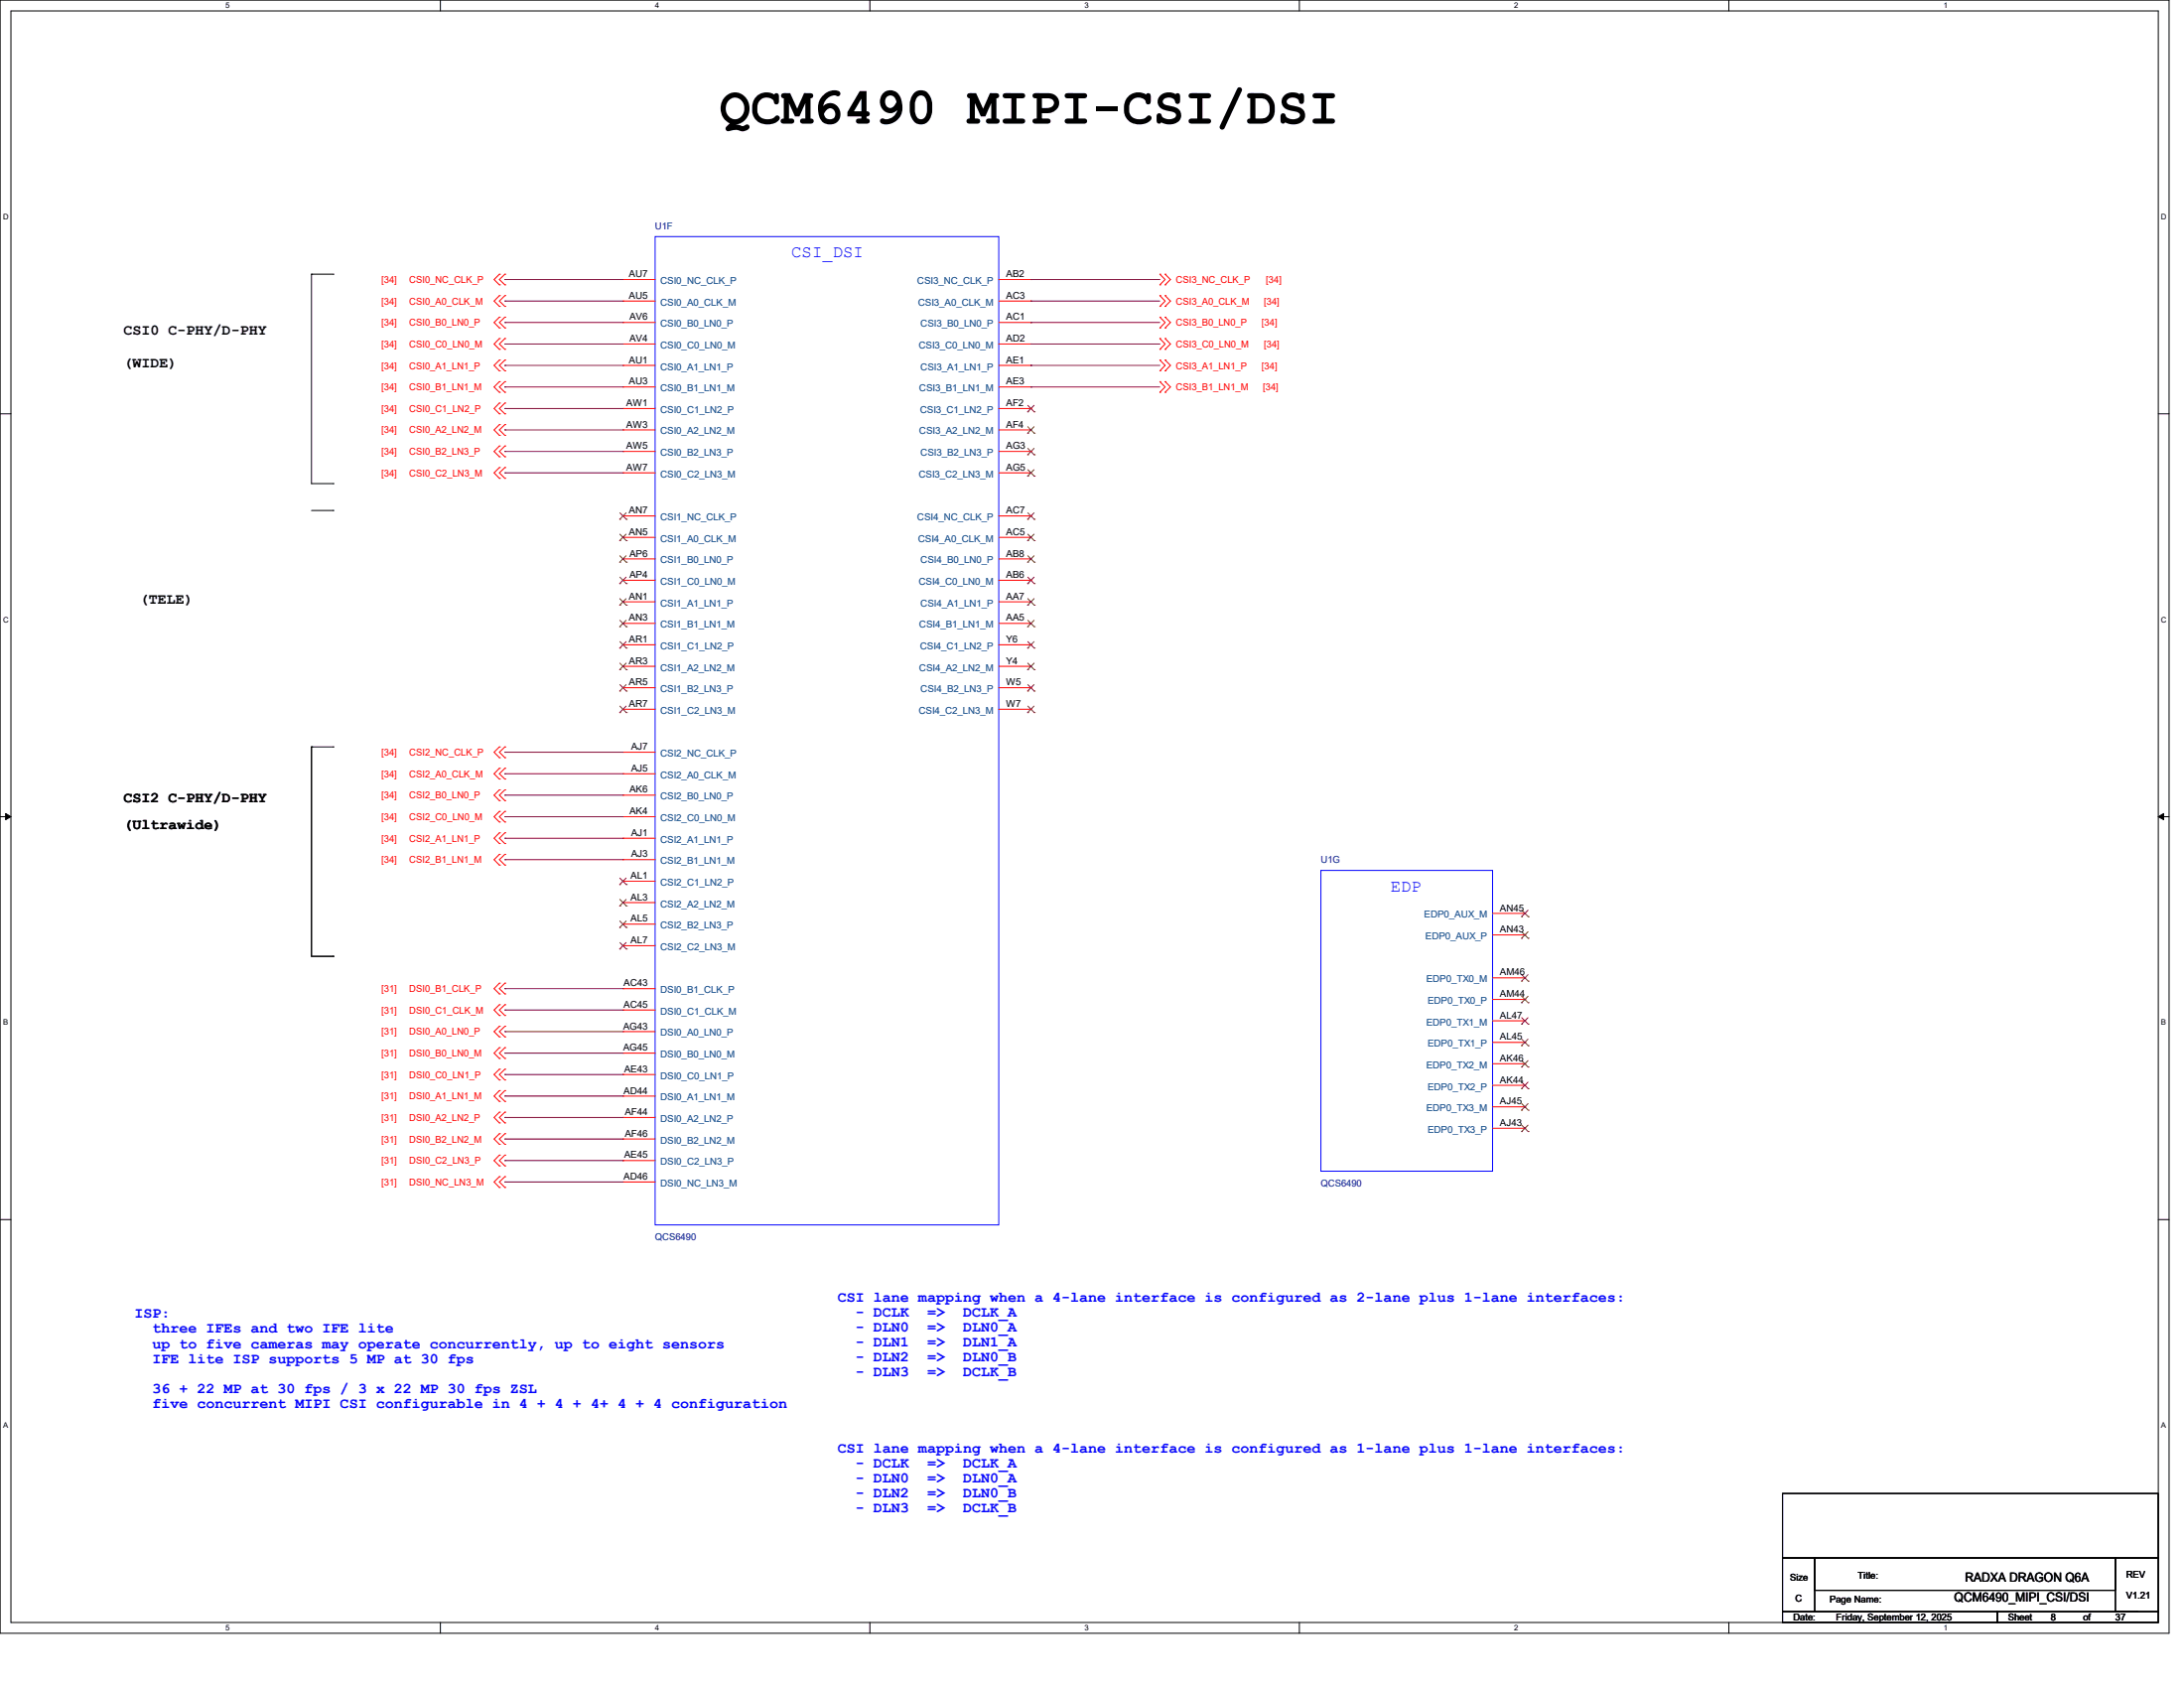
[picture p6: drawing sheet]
<svg xmlns="http://www.w3.org/2000/svg" width="558mm" height="431mm" viewBox="0 0 558 431" stroke-linecap="round" stroke-linejoin="round" font-family="sans-serif">
<g fill="none" stroke="#000" stroke-width=".25">
<path d="M0 0h554.2v417h-554.2zM2.8 2.8h548.6v411.5h-548.6zM112.5 0v2.8M222.2 0v2.8M332 0v2.8M441.7 0v2.8M79.6 70h.1M79.6 70v53.5h5.5M79.6 70h5.5M85.1 70h.1M0 105.7h2.8M551.4 105.7h2.8"/>
<path d="M79.6 130.3h5.5M85.1 123.5h.1M85.1 130.3h.1M79.6 190.7h.1M79.6 190.7v53.5h5.5M79.6 190.7h5.5M85.1 190.7h.1M0 208.5h2.8M1.4 207.7l1.4 .8-1.4 .8zM551.4 208.5l1.4-.8v1.6zM551.4 208.5h2.8M85.1 244.2h.1"/>
<path d="M0 311.4h2.8M551.4 311.4h2.8M455.4 381.3h96v16.5h-96zM455.4 397.8h8.2v13.7h-8.2zM463.6 397.8h76.9v8.3h-76.9zM540.5 397.8h10.9v13.7h-10.9zM112.5 414.3v2.7M222.2 414.3v2.7M332 414.3v2.7M441.7 414.3v2.7M455.4 411.5h54.9v2.8h-54.9zM463.6 411.5h82.3"/>
<path d="M510.3 411.5h41.1v2.8h-41.1zM545.9 411.5h.1"/>
</g>
<path d="M1.4 207.7l1.4 .8-1.4 .8zM551.4 208.5l1.4-.8v1.6z" fill="#000"/>
<g fill="none" stroke="#f00" stroke-width=".25">
<path d="M127.6 70h.1M127.6 72.7h.1M127.6 75.5h.1M127.6 78.2h.1M127.6 70l-1.4 1.4 1.4 1.3M127.6 75.5l-1.4 1.4 1.4 1.3M129 70h.1M129 72.7h.1M129 75.5h.1M129 78.2h.1M129 70l-1.4 1.4 1.4 1.3M129 75.5l-1.4 1.4 1.4 1.3"/>
<path d="M159.2 71.4h.1M159.2 76.9h.1M159.2 71.4h8.2M159.2 76.9h8.2M255.2 71.4h8.2M255.2 76.9h8.2M263.4 71.4h.1M263.4 76.9h.1M296.3 70h.1M296.3 72.7h.1M296.3 75.5h.1M296.3 78.2h.1"/>
<path d="M296.3 70l1.4 1.4-1.4 1.3M296.3 75.5l1.4 1.4-1.4 1.3M297.7 70h.1M297.7 72.7h.1M297.7 75.5h.1M297.7 78.2h.1M297.7 70l1.3 1.4-1.3 1.3M297.7 75.5l1.3 1.4-1.3 1.3M127.6 81h.1M127.6 83.7h.1M127.6 86.4h.1M127.6 89.2h.1"/>
<path d="M127.6 91.9h.1M127.6 94.7h.1M127.6 97.5h.1M127.6 81l-1.4 1.3 1.4 1.4M127.6 86.4l-1.4 1.4 1.4 1.4M127.6 91.9l-1.4 1.4 1.4 1.4M127.6 97.5l-1.4 1.3 1.4 1.4M129 81h.1M129 83.7h.1M129 86.4h.1M129 89.2h.1M129 91.9h.1"/>
<path d="M129 94.7h.1M129 97.5h.1M129 81l-1.4 1.3 1.4 1.4M129 86.4l-1.4 1.4 1.4 1.4M129 91.9l-1.4 1.4 1.4 1.4M129 97.5l-1.4 1.3 1.4 1.4M159.2 93.3h.1M159.2 82.3h.1M159.2 98.8h.1M159.2 87.8h.1M159.2 93.3h8.2M159.2 82.3h8.2"/>
<path d="M159.2 98.8h8.2M159.2 87.8h8.2M255.2 93.3h8.2M255.2 82.3h8.2M255.2 98.8h8.2M255.2 87.8h8.2M263.4 93.3h.1M263.4 82.3h.1M263.4 98.8h.1M263.4 87.8h.1M296.3 81h.1M296.3 83.7h.1"/>
<path d="M296.3 86.4h.1M296.3 89.2h.1M296.3 91.9h.1M296.3 94.7h.1M296.3 97.5h.1M296.3 81l1.4 1.3-1.4 1.4M296.3 86.4l1.4 1.4-1.4 1.4M296.3 91.9l1.4 1.4-1.4 1.4M296.3 97.5l1.4 1.3-1.4 1.4M297.7 81h.1M297.7 83.7h.1M297.7 86.4h.1"/>
<path d="M297.7 89.2h.1M297.7 91.9h.1M297.7 94.7h.1M297.7 97.5h.1M297.7 81l1.3 1.3-1.3 1.4M297.7 86.4l1.3 1.4-1.3 1.4M297.7 91.9l1.3 1.4-1.3 1.4M297.7 97.5l1.3 1.3-1.3 1.4M127.6 100.2h.1M127.6 102.9h.1M127.6 105.7h.1M127.6 108.4h.1"/>
<path d="M127.6 111.2h.1M127.6 113.9h.1M127.6 116.6h.1M127.6 119.4h.1M127.6 102.9l-1.4 1.4 1.4 1.4M127.6 108.4l-1.4 1.4 1.4 1.4M127.6 113.9l-1.4 1.4 1.4 1.3M127.6 119.4l-1.4 1.3 1.4 1.4M129 100.2h.1M129 102.9h.1M129 105.7h.1M129 108.4h.1"/>
<path d="M129 111.2h.1M129 113.9h.1M129 116.6h.1M129 119.4h.1M129 102.9l-1.4 1.4 1.4 1.4M129 108.4l-1.4 1.4 1.4 1.4M129 113.9l-1.4 1.4 1.4 1.3M129 119.4l-1.4 1.3 1.4 1.4M159.2 109.8h.1M159.2 115.3h.1M159.2 104.3h.1M159.2 109.8h8.2"/>
<path d="M159.2 115.3h8.2M159.2 104.3h8.2M255.2 109.8h8.2M255.2 115.3h8.2M255.2 104.3h8.2M263.4 109.8h.1M263.4 115.3h.1M263.4 104.3h.1M296.3 100.2h.1M297.7 100.2h.1M127.6 122.1h.1M129 122.1h.1"/>
<path d="M159.2 120.7h.1M159.2 137.2h.1M159.2 131.7h.1M159.2 120.7h8.2M159.2 137.2h8.2M159.2 131.7h8.2M255.2 120.7h8.2M255.2 137.2h8.2M255.2 131.7h8.2M263.4 120.7h.1M263.4 137.2h.1M263.4 131.7h.1"/>
<path d="M159.2 153.7h.1M159.2 142.7h.1M159.2 159.2h.1M159.2 148.2h.1M159.2 153.7h8.2M159.2 142.7h8.2M159.2 159.2h8.2M159.2 148.2h8.2M255.2 153.7h8.2M255.2 142.7h8.2M255.2 159.2h8.2M255.2 148.2h8.2"/>
<path d="M263.4 153.7h.1M263.4 142.7h.1M263.4 159.2h.1M263.4 148.2h.1M159.2 170.1h.1M159.2 175.6h.1M159.2 164.6h.1M159.2 170.1h8.2M159.2 175.6h8.2M159.2 164.6h8.2M255.2 170.1h8.2M255.2 175.6h8.2"/>
<path d="M255.2 164.6h8.2M263.4 170.1h.1M263.4 175.6h.1M263.4 164.6h.1M127.6 190.7h.1M127.6 193.5h.1M127.6 196.2h.1M127.6 198.9h.1M127.6 190.7l-1.4 1.4 1.4 1.4M127.6 196.2l-1.4 1.4 1.4 1.3M129 190.7h.1M129 193.5h.1"/>
<path d="M129 196.2h.1M129 198.9h.1M129 190.7l-1.4 1.4 1.4 1.4M129 196.2l-1.4 1.4 1.4 1.3M159.2 181.1h.1M159.2 197.6h.1M159.2 192.1h.1M159.2 181.1h8.2M159.2 197.6h8.2M159.2 192.1h8.2M255.2 181.1h8.2M263.4 181.1h.1"/>
<path d="M127.6 201.7h.1M127.6 204.4h.1M127.6 207.2h.1M127.6 209.9h.1M127.6 212.6h.1M127.6 215.4h.1M127.6 218.1h.1M127.6 201.7l-1.4 1.3 1.4 1.4M127.6 207.2l-1.4 1.3 1.4 1.4M127.6 212.6l-1.4 1.4 1.4 1.4M127.6 218.1l-1.4 1.4 1.4 1.4M129 201.7h.1"/>
<path d="M129 204.4h.1M129 207.2h.1M129 209.9h.1M129 212.6h.1M129 215.4h.1M129 218.1h.1M129 201.7l-1.4 1.3 1.4 1.4M129 207.2l-1.4 1.3 1.4 1.4M129 212.6l-1.4 1.4 1.4 1.4M129 218.1l-1.4 1.4 1.4 1.4M159.2 214h.1M159.2 203h.1"/>
<path d="M159.2 219.5h.1M159.2 208.5h.1M159.2 214h8.2M159.2 203h8.2M159.2 219.5h8.2M159.2 208.5h8.2M127.6 220.9h.1M129 220.9h.1M159.2 230.5h.1M159.2 236h.1M159.2 225h.1M159.2 230.5h8.2"/>
<path d="M159.2 236h8.2M159.2 225h8.2M381.3 233.2h8.3M381.3 238.7h8.3M389.6 233.2h.1M389.6 238.7h.1M127.6 251h.1M127.6 253.8h.1M127.6 256.5h.1M127.6 259.3h.1M127.6 251l-1.4 1.4 1.4 1.4M127.6 256.5l-1.4 1.4 1.4 1.4"/>
<path d="M129 251h.1M129 253.8h.1M129 256.5h.1M129 259.3h.1M129 251l-1.4 1.4 1.4 1.4M129 256.5l-1.4 1.4 1.4 1.4M159.2 241.5h.1M159.2 257.9h.1M159.2 252.4h.1M159.2 241.5h8.2M159.2 257.9h8.2M159.2 252.4h8.2"/>
<path d="M381.3 249.7h8.3M381.3 255.2h8.3M389.6 249.7h.1M389.6 255.2h.1M127.6 262h.1M127.6 264.8h.1M127.6 267.5h.1M127.6 270.3h.1M127.6 273h.1M127.6 275.8h.1M127.6 278.5h.1M127.6 262l-1.4 1.4 1.4 1.4"/>
<path d="M127.6 267.5l-1.4 1.4 1.4 1.4M127.6 273l-1.4 1.4 1.4 1.4M127.6 278.5l-1.4 1.4 1.4 1.3M129 262h.1M129 264.8h.1M129 267.5h.1M129 270.3h.1M129 273h.1M129 275.8h.1M129 278.5h.1M129 262l-1.4 1.4 1.4 1.4M129 267.5l-1.4 1.4 1.4 1.4"/>
<path d="M129 273l-1.4 1.4 1.4 1.4M129 278.5l-1.4 1.4 1.4 1.3M159.2 268.9h.1M159.2 263.4h.1M159.2 279.9h.1M159.2 274.4h.1M159.2 268.9h8.2M159.2 263.4h8.2M159.2 279.9h8.2M159.2 274.4h8.2M381.3 260.6h8.3M381.3 277.1h8.3"/>
<path d="M381.3 266.1h8.3M381.3 271.6h8.3M389.6 260.6h.1M389.6 277.1h.1M389.6 266.1h.1M389.6 271.6h.1M127.6 281.2h.1M127.6 284h.1M127.6 286.7h.1M127.6 289.5h.1M127.6 292.2h.1M127.6 294.9h.1"/>
<path d="M127.6 297.7h.1M127.6 284l-1.4 1.3 1.4 1.4M127.6 289.5l-1.4 1.3 1.4 1.4M127.6 294.9l-1.4 1.4 1.4 1.4M129 281.2h.1M129 284h.1M129 286.7h.1M129 289.5h.1M129 292.2h.1M129 294.9h.1M129 297.7h.1M129 284l-1.4 1.3 1.4 1.4"/>
<path d="M129 289.5l-1.4 1.3 1.4 1.4M129 294.9l-1.4 1.4 1.4 1.4M159.2 290.8h.1M159.2 285.3h.1M159.2 296.3h.1M159.2 290.8h8.2M159.2 285.3h8.2M159.2 296.3h8.2M381.3 282.6h8.3M381.3 288.1h8.3M389.6 282.6h.1M389.6 288.1h.1"/>
<path d="M127.6 300.4h.1M127.6 303.2h.1M127.6 300.4l-1.4 1.4 1.4 1.4M129 300.4h.1M129 303.2h.1M129 300.4l-1.4 1.4 1.4 1.4M159.2 301.8h.1M159.2 301.8h8.2"/>
</g>
<path d="M167.4 60.4h87.8v252.4h-87.8zM337.5 222.2h43.8v76.8h-43.8z" fill="none" stroke="#00f" stroke-width=".25"/>
<g fill="none" stroke="#804000" stroke-width=".25">
<path d="M262.6 110.6h.1M262.6 116.1h.1M262.6 105.2h.1M262.6 109l1.6 1.6M262.6 114.5l1.6 1.6M262.6 103.5l1.6 1.7M262.6 119.9l1.6 1.7M264.2 119.9l-1.6 1.7M264.2 109l-1.6 1.6M264.2 114.5l-1.6 1.6M264.2 103.5l-1.6 1.7M264.2 110.6h.1"/>
<path d="M264.2 116.1h.1M264.2 105.2h.1M158.3 138h.1M158.3 132.6h.1M158.4 136.4l1.6 1.6M158.4 130.9l1.6 1.7M160 136.4l-1.7 1.6M160 130.9l-1.7 1.7M160 138h.1M160 132.6h.1M262.6 121.6h.1M262.6 138h.1"/>
<path d="M262.6 132.6h.1M262.6 136.4l1.6 1.6M262.6 130.9l1.6 1.7M264.2 136.4l-1.6 1.6M264.2 130.9l-1.6 1.7M264.2 121.6h.1M264.2 138h.1M264.2 132.6h.1M158.3 154.5h.1M158.3 143.6h.1M158.3 149h.1M158.4 152.9l1.6 1.6"/>
<path d="M158.4 141.9l1.6 1.7M158.4 158.4l1.6 1.6M158.4 147.4l1.6 1.6M160 152.9l-1.7 1.6M160 141.9l-1.7 1.7M160 158.4l-1.7 1.6M160 147.4l-1.7 1.6M160 154.5h.1M160 143.6h.1M160 149h.1M262.6 154.5h.1M262.6 143.6h.1"/>
<path d="M262.6 149h.1M262.6 152.9l1.6 1.6M262.6 141.9l1.6 1.7M262.6 158.4l1.6 1.6M262.6 147.4l1.6 1.6M264.2 152.9l-1.6 1.6M264.2 141.9l-1.6 1.7M264.2 158.4l-1.6 1.6M264.2 147.4l-1.6 1.6M264.2 154.5h.1M264.2 143.6h.1M264.2 149h.1"/>
<path d="M158.3 171h.1M158.3 160h.1M158.3 176.4h.1M158.3 165.5h.1M158.4 169.3l1.6 1.7M158.4 174.8l1.6 1.6M158.4 163.8l1.6 1.7M160 169.3l-1.7 1.7M160 174.8l-1.7 1.6M160 163.8l-1.7 1.7M160 171h.1M160 160h.1"/>
<path d="M160 176.4h.1M160 165.5h.1M262.6 171h.1M262.6 160h.1M262.6 176.4h.1M262.6 165.5h.1M262.6 169.3l1.6 1.7M262.6 174.8l1.6 1.6M262.6 163.8l1.6 1.7M264.2 169.3l-1.6 1.7M264.2 174.8l-1.6 1.6M264.2 163.8l-1.6 1.7"/>
<path d="M264.2 171h.1M264.2 160h.1M264.2 176.4h.1M264.2 165.5h.1M158.3 181.9h.1M158.4 180.3l1.6 1.6M160 180.3l-1.7 1.6M160 181.9h.1M262.6 181.9h.1M262.6 180.3l1.6 1.6M264.2 180.3l-1.6 1.6M264.2 181.9h.1"/>
<path d="M158.3 231.3h.1M158.3 236.8h.1M158.3 225.8h.1M158.4 229.7l1.6 1.6M158.4 235.2l1.6 1.6M158.4 224.2l1.6 1.6M160 229.7l-1.7 1.6M160 235.2l-1.7 1.6M160 224.2l-1.7 1.6M160 231.3h.1M160 236.8h.1M160 225.8h.1"/>
<path d="M388.7 234.1h.1M388.7 239.6h.1M388.8 232.4l1.6 1.7M388.8 237.9l1.6 1.7M390.4 232.4l-1.7 1.7M390.4 237.9l-1.7 1.7M390.4 234.1h.1M390.4 239.6h.1M158.3 242.3h.1M158.4 240.7l1.6 1.6M160 240.7l-1.7 1.6M160 242.3h.1"/>
<path d="M388.7 250.5h.1M388.7 256h.1M388.8 259.8l1.6 1.7M388.8 248.9l1.6 1.6M388.8 254.4l1.6 1.6M390.4 259.8l-1.7 1.7M390.4 248.9l-1.7 1.6M390.4 254.4l-1.7 1.6M390.4 250.5h.1M390.4 256h.1M388.7 261.5h.1M388.7 278h.1"/>
<path d="M388.7 267h.1M388.7 272.5h.1M388.8 276.3l1.6 1.7M388.8 265.3l1.6 1.7M388.8 270.8l1.6 1.7M390.4 276.3l-1.7 1.7M390.4 265.3l-1.7 1.7M390.4 270.8l-1.7 1.7M390.4 261.5h.1M390.4 278h.1M390.4 267h.1M390.4 272.5h.1"/>
<path d="M388.7 283.5h.1M388.7 288.9h.1M388.8 281.8l1.6 1.7M388.8 287.3l1.6 1.6M390.4 281.8l-1.7 1.7M390.4 287.3l-1.7 1.6M390.4 283.5h.1M390.4 288.9h.1"/>
</g>
<g fill="none" stroke="#800040" stroke-width=".25">
<path d="M129 71.4h.1M129 76.9h.1M129 71.4h30.2M129 76.9h30.2M263.4 71.4h.1M263.4 76.9h.1M263.4 71.4h32.9M263.4 76.9h32.9M129 82.3h.1M129 87.8h.1M129 93.3h.1M129 98.8h.1"/>
<path d="M129 82.3h30.2M129 87.8h30.2M129 93.3h30.2M129 98.8h30.2M263.4 82.3h.1M263.4 87.8h.1M263.4 93.3h.1M263.4 98.8h.1M263.4 82.3h32.9M263.4 87.8h32.9M263.4 93.3h32.9M263.4 98.8h32.9"/>
<path d="M129 104.3h.1M129 109.8h.1M129 115.3h.1M129 104.3h30.2M129 109.8h30.2M129 115.3h30.2M129 120.7h.1M129 120.7h30.2M129 192.1h.1M129 197.6h.1M129 192.1h30.2M129 197.6h30.2"/>
<path d="M129 203h.1M129 208.5h.1M129 214h.1M129 219.5h.1M129 203h30.2M129 208.5h30.2M129 214h30.2M129 219.5h30.2M129 252.4h.1M129 257.9h.1M129 252.4h30.2M129 257.9h30.2"/>
<path d="M129 263.4h.1M129 268.9h.1M129 274.4h.1M129 279.9h.1M129 263.4h30.2M129 268.9h30.2M129 274.4h30.2M129 279.9h30.2M129 285.3h.1M129 290.8h.1M129 296.3h.1M129 285.3h30.2"/>
<path d="M129 290.8h30.2M129 296.3h30.2M129 301.8h.1M129 301.8h30.2"/>
</g>
<text font-size="13.2" x="183.9" y="31.6">QCM6490 MIPI-CSI/DSI</text>
<g font-size="4.4" fill="#00f">
<text x="202.2" y="65.8">CSI_DSI</text>
<text x="355.3" y="227.6">EDP</text>
</g>
<g font-size="3.8">
<text x="31.6" y="85.6">CSI0 C-PHY/D-PHY</text>
<text x="31.6" y="93.8">(WIDE)</text>
<text x="35.7" y="154.1">(TELE)</text>
<text x="31.6" y="204.9">CSI2 C-PHY/D-PHY</text>
<text x="31.6" y="211.8">(Ultrawide)</text>
</g>
<g font-size="3.8" fill="#00f">
<text x="214" y="332.4">CSI lane mapping when a 4-lane interface is configured as 2-lane plus 1-lane interfaces:</text>
<text x="34.3" y="336.5">ISP:</text>
<text x="38.9" y="340.4">three IFEs and two IFE lite</text>
<text x="218.6" y="336.3">- DCLK</text>
<text x="218.6" y="340.1">- DLN0</text>
<text x="236.9" y="336.3">=&gt;</text>
<text x="236.9" y="340.1">=&gt;</text>
<text x="246" y="336.3">DCLK_A</text>
<text x="246" y="340.1">DLN0_A</text>
<text x="38.9" y="344.2">up to five cameras may operate concurrently, up to eight sensors</text>
<text x="38.9" y="348">IFE lite ISP supports 5 MP at 30 fps</text>
<text x="218.6" y="343.9">- DLN1</text>
<text x="218.6" y="347.7">- DLN2</text>
<text x="236.9" y="343.9">=&gt;</text>
<text x="236.9" y="347.7">=&gt;</text>
<text x="246" y="343.9">DLN1_A</text>
<text x="246" y="347.7">DLN0_B</text>
<text x="218.6" y="351.5">- DLN3</text>
<text x="236.9" y="351.5">=&gt;</text>
<text x="246" y="351.5">DCLK_B</text>
<text x="38.9" y="355.6">36 + 22 MP at 30 fps / 3 x 22 MP 30 fps ZSL</text>
<text x="38.9" y="359.4">five concurrent MIPI CSI configurable in 4 + 4 + 4+ 4 + 4 configuration</text>
<text x="214" y="370.8">CSI lane mapping when a 4-lane interface is configured as 1-lane plus 1-lane interfaces:</text>
<text x="218.6" y="374.6">- DCLK</text>
<text x="236.9" y="374.6">=&gt;</text>
<text x="246" y="374.6">DCLK_A</text>
<text x="218.6" y="378.5">- DLN0</text>
<text x="218.6" y="382.3">- DLN2</text>
<text x="236.9" y="378.5">=&gt;</text>
<text x="236.9" y="382.3">=&gt;</text>
<text x="246" y="378.5">DLN0_A</text>
<text x="246" y="382.3">DLN0_B</text>
<text x="218.6" y="386.1">- DLN3</text>
<text x="236.9" y="386.1">=&gt;</text>
<text x="246" y="386.1">DCLK_B</text>
</g>
<g font-size="3.3">
<text x="502.1" y="403.8">RADXA DRAGON Q6A</text>
<text x="499.3" y="409">QCM6490_MIPI_CSI/DSI</text>
</g>
<g font-size="2.5" fill="#000080">
<text x="167.4" y="58.5">U1F</text>
<text x="337.5" y="220.4">U1G</text>
<text x="337.5" y="302.9">QCS6490</text>
<text x="167.4" y="316.7">QCS6490</text>
</g>
<g font-size="2.5">
<text x="160.7" y="70.8">AU7</text>
<text x="257.1" y="70.8">AB2</text>
<text x="160.7" y="76.3">AU5</text>
<text x="257.1" y="76.3">AC3</text>
<text x="160.8" y="81.7">AV6</text>
<text x="257.1" y="81.7">AC1</text>
<text x="160.8" y="87.2">AV4</text>
<text x="257.1" y="87.2">AD2</text>
<text x="160.7" y="92.7">AU1</text>
<text x="257.1" y="92.7">AE1</text>
<text x="160.7" y="98.2">AU3</text>
<text x="257.1" y="98.2">AE3</text>
<text x="160" y="103.7">AW1</text>
<text x="257.1" y="103.7">AF2</text>
<text x="160" y="109.2">AW3</text>
<text x="257.1" y="109.2">AF4</text>
<text x="160" y="114.7">AW5</text>
<text x="257.1" y="114.7">AG3</text>
<text x="160" y="120.1">AW7</text>
<text x="257.1" y="120.1">AG5</text>
<text x="160.7" y="131.1">AN7</text>
<text x="257.1" y="131.1">AC7</text>
<text x="160.7" y="136.6">AN5</text>
<text x="257.1" y="136.6">AC5</text>
<text x="160.8" y="142.1">AP6</text>
<text x="257.1" y="142.1">AB8</text>
<text x="160.8" y="147.6">AP4</text>
<text x="257.1" y="147.6">AB6</text>
<text x="160.7" y="153.1">AN1</text>
<text x="257.1" y="153.1">AA7</text>
<text x="160.7" y="158.6">AN3</text>
<text x="257.1" y="158.6">AA5</text>
<text x="160.7" y="164">AR1</text>
<text x="257.1" y="164">Y6</text>
<text x="160.7" y="169.5">AR3</text>
<text x="257.1" y="169.5">Y4</text>
<text x="160.7" y="175">AR5</text>
<text x="257.1" y="175">W5</text>
<text x="160.7" y="180.5">AR7</text>
<text x="257.1" y="180.5">W7</text>
<text x="161.2" y="191.5">AJ7</text>
<text x="161.2" y="197">AJ5</text>
<text x="160.8" y="202.4">AK6</text>
<text x="160.8" y="207.9">AK4</text>
<text x="161.2" y="213.4">AJ1</text>
<text x="161.2" y="218.9">AJ3</text>
<text x="161.1" y="224.4">AL1</text>
<text x="161.1" y="229.9">AL3</text>
<text x="383.2" y="232.6">AN45</text>
<text x="161.1" y="235.4">AL5</text>
<text x="383.2" y="238.1">AN43</text>
<text x="161.1" y="240.9">AL7</text>
<text x="159.3" y="251.8">AC43</text>
<text x="383.2" y="249.1">AM46</text>
<text x="159.3" y="257.3">AC45</text>
<text x="383.2" y="254.6">AM44</text>
<text x="159.2" y="262.8">AG43</text>
<text x="383.2" y="260.1">AL47</text>
<text x="159.2" y="268.3">AG45</text>
<text x="383.2" y="265.6">AL45</text>
<text x="159.5" y="273.8">AE43</text>
<text x="383.2" y="271">AK46</text>
<text x="159.3" y="279.3">AD44</text>
<text x="383.2" y="276.5">AK44</text>
<text x="159.6" y="284.7">AF44</text>
<text x="383.2" y="282">AJ45</text>
<text x="383.2" y="287.5">AJ43</text>
<text x="159.6" y="290.2">AF46</text>
<text x="159.5" y="295.7">AE45</text>
<text x="159.3" y="301.2">AD46</text>
<text x="457.3" y="403.6">Size</text>
<text x="474.6" y="403.1">Title:</text>
<text x="543.2" y="402.8">REV</text>
<text x="458.2" y="413.8">Date:</text>
<text x="458.7" y="408.9">C</text>
<text x="467.5" y="409.1">Page Name:</text>
<text x="469.1" y="413.8">Friday, September 12, 2025</text>
<text x="513" y="413.8">Sheet</text>
<text x="524" y="413.8">8</text>
<text x="532.2" y="413.8">of</text>
<text x="540.5" y="413.8">37</text>
<text x="543.2" y="408.3">V1.21</text>
</g>
<g font-size="2.5" fill="#f00">
<text x="97.5" y="72.3">[34]</text>
<text x="97.5" y="77.7">[34]</text>
<text x="104.6" y="72.3">CSI0_NC_CLK_P</text>
<text x="104.6" y="77.7">CSI0_A0_CLK_M</text>
<text x="300.4" y="72.3">CSI3_NC_CLK_P</text>
<text x="300.4" y="77.7">CSI3_A0_CLK_M</text>
<text x="322.9" y="77.7">[34]</text>
<text x="323.5" y="72.3">[34]</text>
<text x="97.5" y="83.2">[34]</text>
<text x="104.6" y="83.2">CSI0_B0_LN0_P</text>
<text x="300.4" y="83.2">CSI3_B0_LN0_P</text>
<text x="322.4" y="83.2">[34]</text>
<text x="97.5" y="88.7">[34]</text>
<text x="104.6" y="88.7">CSI0_C0_LN0_M</text>
<text x="300.4" y="88.7">CSI3_C0_LN0_M</text>
<text x="322.9" y="88.7">[34]</text>
<text x="97.5" y="94.2">[34]</text>
<text x="104.6" y="94.2">CSI0_A1_LN1_P</text>
<text x="300.4" y="94.2">CSI3_A1_LN1_P</text>
<text x="322.4" y="94.2">[34]</text>
<text x="97.5" y="99.7">[34]</text>
<text x="104.6" y="99.7">CSI0_B1_LN1_M</text>
<text x="300.4" y="99.7">CSI3_B1_LN1_M</text>
<text x="322.7" y="99.7">[34]</text>
<text x="97.5" y="105.2">[34]</text>
<text x="104.6" y="105.2">CSI0_C1_LN2_P</text>
<text x="97.5" y="110.7">[34]</text>
<text x="104.6" y="110.7">CSI0_A2_LN2_M</text>
<text x="97.5" y="116.1">[34]</text>
<text x="104.6" y="116.1">CSI0_B2_LN3_P</text>
<text x="97.5" y="121.6">[34]</text>
<text x="104.6" y="121.6">CSI0_C2_LN3_M</text>
<text x="97.5" y="193">[34]</text>
<text x="104.6" y="193">CSI2_NC_CLK_P</text>
<text x="97.5" y="198.4">[34]</text>
<text x="97.5" y="203.9">[34]</text>
<text x="104.6" y="198.4">CSI2_A0_CLK_M</text>
<text x="104.6" y="203.9">CSI2_B0_LN0_P</text>
<text x="97.5" y="209.4">[34]</text>
<text x="104.6" y="209.4">CSI2_C0_LN0_M</text>
<text x="97.5" y="214.9">[34]</text>
<text x="104.6" y="214.9">CSI2_A1_LN1_P</text>
<text x="97.5" y="220.4">[34]</text>
<text x="104.6" y="220.4">CSI2_B1_LN1_M</text>
<text x="97.5" y="253.3">[31]</text>
<text x="104.6" y="253.3">DSI0_B1_CLK_P</text>
<text x="97.5" y="258.8">[31]</text>
<text x="104.6" y="258.8">DSI0_C1_CLK_M</text>
<text x="97.5" y="264.3">[31]</text>
<text x="97.5" y="269.7">[31]</text>
<text x="104.6" y="264.3">DSI0_A0_LN0_P</text>
<text x="104.6" y="269.7">DSI0_B0_LN0_M</text>
<text x="97.5" y="275.3">[31]</text>
<text x="104.6" y="275.3">DSI0_C0_LN1_P</text>
<text x="97.5" y="280.7">[31]</text>
<text x="104.6" y="280.7">DSI0_A1_LN1_M</text>
<text x="97.5" y="286.2">[31]</text>
<text x="104.6" y="286.2">DSI0_A2_LN2_P</text>
<text x="97.5" y="291.7">[31]</text>
<text x="104.6" y="291.7">DSI0_B2_LN2_M</text>
<text x="97.5" y="297.2">[31]</text>
<text x="104.6" y="297.2">DSI0_C2_LN3_P</text>
<text x="97.5" y="302.7">[31]</text>
<text x="104.6" y="302.7">DSI0_NC_LN3_M</text>
</g>
<g font-size="2.5" fill="#004080">
<text x="168.7" y="72.5">CSI0_NC_CLK_P</text>
<text x="234.4" y="72.5">CSI3_NC_CLK_P</text>
<text x="168.7" y="83.5">CSI0_B0_LN0_P</text>
<text x="168.7" y="78">CSI0_A0_CLK_M</text>
<text x="234.6" y="78">CSI3_A0_CLK_M</text>
<text x="235.2" y="83.5">CSI3_B0_LN0_P</text>
<text x="168.7" y="89">CSI0_C0_LN0_M</text>
<text x="234.7" y="89">CSI3_C0_LN0_M</text>
<text x="168.7" y="94.4">CSI0_A1_LN1_P</text>
<text x="235.2" y="94.4">CSI3_A1_LN1_P</text>
<text x="168.7" y="99.9">CSI0_B1_LN1_M</text>
<text x="234.9" y="99.9">CSI3_B1_LN1_M</text>
<text x="168.7" y="105.5">CSI0_C1_LN2_P</text>
<text x="235.1" y="105.5">CSI3_C1_LN2_P</text>
<text x="168.7" y="110.9">CSI0_A2_LN2_M</text>
<text x="234.9" y="110.9">CSI3_A2_LN2_M</text>
<text x="168.7" y="116.4">CSI0_B2_LN3_P</text>
<text x="235.2" y="116.4">CSI3_B2_LN3_P</text>
<text x="168.7" y="121.9">CSI0_C2_LN3_M</text>
<text x="234.7" y="121.9">CSI3_C2_LN3_M</text>
<text x="168.7" y="132.9">CSI1_NC_CLK_P</text>
<text x="234.4" y="132.9">CSI4_NC_CLK_P</text>
<text x="168.7" y="138.3">CSI1_A0_CLK_M</text>
<text x="168.7" y="143.8">CSI1_B0_LN0_P</text>
<text x="234.6" y="138.3">CSI4_A0_CLK_M</text>
<text x="235.2" y="143.8">CSI4_B0_LN0_P</text>
<text x="168.7" y="149.3">CSI1_C0_LN0_M</text>
<text x="234.7" y="149.3">CSI4_C0_LN0_M</text>
<text x="168.7" y="154.8">CSI1_A1_LN1_P</text>
<text x="235.2" y="154.8">CSI4_A1_LN1_P</text>
<text x="168.7" y="160.3">CSI1_B1_LN1_M</text>
<text x="234.9" y="160.3">CSI4_B1_LN1_M</text>
<text x="168.7" y="165.8">CSI1_C1_LN2_P</text>
<text x="235.1" y="165.8">CSI4_C1_LN2_P</text>
<text x="168.7" y="171.3">CSI1_A2_LN2_M</text>
<text x="234.9" y="171.3">CSI4_A2_LN2_M</text>
<text x="168.7" y="176.7">CSI1_B2_LN3_P</text>
<text x="235.2" y="176.7">CSI4_B2_LN3_P</text>
<text x="168.7" y="182.2">CSI1_C2_LN3_M</text>
<text x="234.7" y="182.2">CSI4_C2_LN3_M</text>
<text x="168.7" y="193.2">CSI2_NC_CLK_P</text>
<text x="168.7" y="198.7">CSI2_A0_CLK_M</text>
<text x="168.7" y="204.2">CSI2_B0_LN0_P</text>
<text x="168.7" y="209.7">CSI2_C0_LN0_M</text>
<text x="168.7" y="215.2">CSI2_A1_LN1_P</text>
<text x="168.7" y="220.6">CSI2_B1_LN1_M</text>
<text x="168.7" y="226.1">CSI2_C1_LN2_P</text>
<text x="168.7" y="231.6">CSI2_A2_LN2_M</text>
<text x="168.7" y="237.1">CSI2_B2_LN3_P</text>
<text x="363.9" y="234.4">EDP0_AUX_M</text>
<text x="364.2" y="239.9">EDP0_AUX_P</text>
<text x="168.7" y="242.6">CSI2_C2_LN3_M</text>
<text x="364.4" y="250.8">EDP0_TX0_M</text>
<text x="168.7" y="253.6">DSI0_B1_CLK_P</text>
<text x="364.7" y="256.3">EDP0_TX0_P</text>
<text x="168.7" y="259">DSI0_C1_CLK_M</text>
<text x="364.4" y="261.8">EDP0_TX1_M</text>
<text x="168.7" y="264.5">DSI0_A0_LN0_P</text>
<text x="364.7" y="267.3">EDP0_TX1_P</text>
<text x="168.7" y="270">DSI0_B0_LN0_M</text>
<text x="168.7" y="275.5">DSI0_C0_LN1_P</text>
<text x="364.4" y="272.8">EDP0_TX2_M</text>
<text x="168.7" y="281">DSI0_A1_LN1_M</text>
<text x="364.7" y="278.3">EDP0_TX2_P</text>
<text x="168.7" y="286.5">DSI0_A2_LN2_P</text>
<text x="364.4" y="283.8">EDP0_TX3_M</text>
<text x="168.7" y="292">DSI0_B2_LN2_M</text>
<text x="364.7" y="289.2">EDP0_TX3_P</text>
<text x="168.7" y="297.5">DSI0_C2_LN3_P</text>
<text x="168.7" y="302.9">DSI0_NC_LN3_M</text>
</g>
<g font-size="2">
<text x="57.7" y="2.1">5</text>
<text x="167.4" y="2.1">4</text>
<text x="277.1" y="2.1">3</text>
<text x="386.8" y="2.1">2</text>
<text x="496.6" y="2.1">1</text>
<text x=".8" y="56">D</text>
<text x="552.2" y="56">D</text>
<text x=".8" y="158.9">C</text>
<text x="552.2" y="158.9">C</text>
<text x=".8" y="261.7">B</text>
<text x="552.2" y="261.7">B</text>
<text x=".8" y="364.6">A</text>
<text x="552.2" y="364.6">A</text>
<text x="57.7" y="416.3">5</text>
<text x="167.4" y="416.3">4</text>
<text x="277.1" y="416.3">3</text>
<text x="386.8" y="416.3">2</text>
<text x="496.6" y="416.3">1</text>
</g>
</svg>
